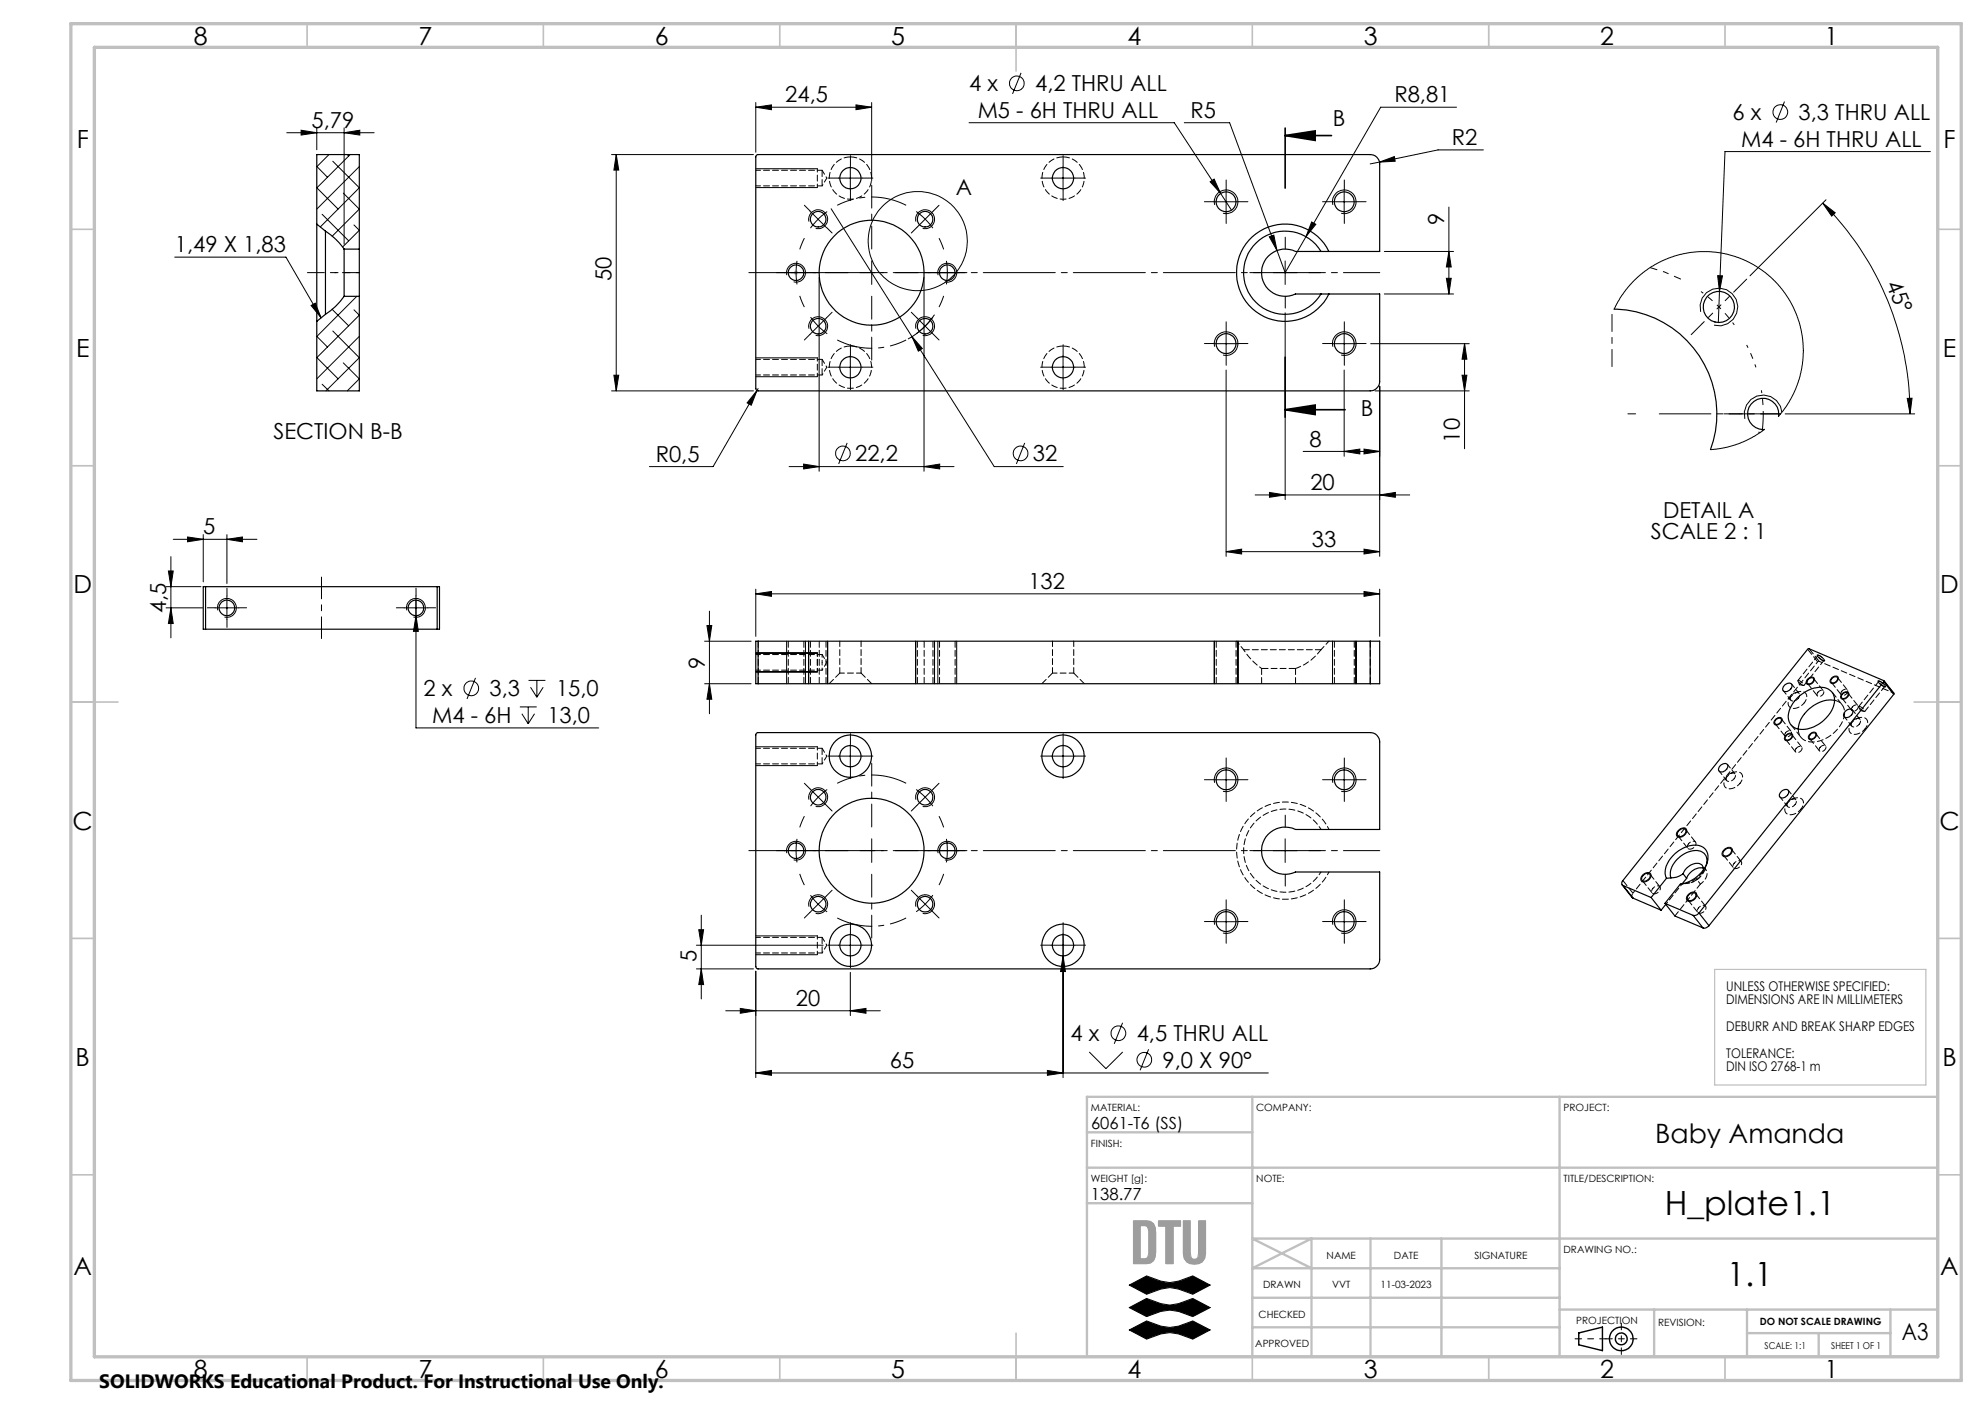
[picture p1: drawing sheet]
<svg xmlns="http://www.w3.org/2000/svg" width="420mm" height="297mm" viewBox="0 0 420 297" stroke-linecap="round" stroke-linejoin="round" font-family="sans-serif">
<path d="M238.9 271.8l3.7-1.9 3 1.1 1.9 .3 1.9-.3 3-1.1 3.6 1.9-3.6 2-3-1.1-1.9-.3-1.9 .3-3 1.1zM238.9 276.6l3.7-1.9 3 1.1 1.9 .3 1.9-.3 3-1.1 3.6 1.9-3.6 1.9a9.4 9.4 0 0 0-9.8 0zM238.9 281.3l3.7-1.9a9.4 9.4 0 0 0 9.8 0l3.6 1.9-3.6 2a9.4 9.4 0 0 0-9.8 0z" fill="none" stroke="#000" stroke-width=".21"/>
<g fill="none" stroke="#000" stroke-width=".3">
<path d="M334 282l5.1-1.3v5l-5.1-1.2z"/>
<circle cx="343" cy="283.2" r="1.25"/>
<circle cx="343.1" cy="283.2" r="2.5"/>
</g>
<path d="M239.9 258.3l2.7-.1 .8 .2 .7 .5 .3 .7 .1 1.1v4.2l-.1 1.1-.3 .7-.7 .5-.8 .1h-2.8zM241.3 259.3l1.3 .1 .5 1v4.7l-.2 .8-.3 .3-.3 .1h-1zM245.2 258.2l4.6 .1-.1 1.1h-1.5l-.1 7.9-1.4-.1v-7.8h-1.5zM250.4 258.3h1.4v6.7l.2 1a.88 .88 0 0 0 1.4 0l.2-1 .1-6.8 1.4 .1v6.8a2.4 2.4 0 0 1-1.9 2.4 2.4 2.4 0 0 1-2.7-1.3l-.1-1.1z" fill="none" stroke="#999" stroke-width=".21"/>
<path d="M343.1 279.9v6.6M333.3 283.2h6.6M346.4 283.2h-6.6" fill="none" stroke="#000" stroke-width=".21" stroke-dasharray="15.2 1.3 1.3 1.3" stroke-dashoffset="13.8"/>
<path d="M362.8 205.1h44.7v24.4h-44.7z" fill="none" stroke="#c0c0c0" stroke-width=".25"/>
<g fill="none" stroke="#c0c0c0" stroke-width=".35">
<path d="M65 5v5M115 5v5M165 5v5M215 5v10M265 5v5M315 5v5M365 5v5M15 48.5h5M410 48.5h5M15 98.5h5M410 98.5h5M15 148.5h10"/>
<path d="M405 148.5h10M15 198.5h5M410 198.5h5M15 248.5h5M410 248.5h5M65 287v5M115 287v5M165 287v5M215 282v10M265 287v5M315 287v5M365 287v5"/>
</g>
<g fill="none" stroke="#c0c0c0" stroke-width=".5">
<path d="M230 232h180v55h-180zM230 239.5h35M265 232v55M330 232v55M230 247h180M230 254.5h35M265 274.5h65M290 262v25M305 262v25M330 277h80M330 268.3h-65l12.5-6.3v25M350 277v10"/>
<path d="M369.6 277v10M400 277v10M410 262h-145l12.5 6.3M265 280.8h65M369.6 282h30.4M384.8 282v5"/>
</g>
<path d="M15 5h400v287h-400zM20 10h390v277h-390z" fill="none" stroke="#c0c0c0" stroke-width=".7"/>
<path d="M238.9 271.8l3.7 2a9.7 9.7 0 0 1 6.4-1.2l3.4 1.2 3.6-2-3.6-1.9a9.7 9.7 0 0 1-6.4 1.2l-3.4-1.2zM238.9 276.6l3.7 1.9a10.2 10.2 0 0 1 6.1-1.2l3.7 1.2 3.6-1.9-3.6-1.9a9.7 9.7 0 0 1-6.4 1.2l-3.4-1.2zM238.9 281.3l3.7 2a9.9 9.9 0 0 1 6.4-1.2l3.4 1.2 3.6-2-3.6-1.9a9.9 9.9 0 0 1-6.4 1.2l-3.4-1.2z" fill-rule="evenodd" fill="#000"/>
<path d="M241.3 259.3l1.3 .1 .5 .8v5.1l-.2 .6-.5 .4h-1.1zM239.9 258.2l-.1 9.1h2.8a1.97 1.97 0 0 0 1.9-2.4v-4.2a1.97 1.97 0 0 0-1.9-2.5zM245.2 258.2v1.2h1.5v7.8l1.4 .1 .1-7.9h1.5l.1-1.1zM250.4 258.2v6.9a2.32 2.32 0 0 0 3.3 2.2 2.09 2.09 0 0 0 1.4-2.2v-6.8l-1.4-.1-.2 7.6a.91 .91 0 0 1-1.2 .5 .91 .91 0 0 1-.5-1.2v-6.8z" fill-rule="evenodd" fill="#999"/>
<g fill="none" stroke="#000" stroke-width=".21">
<path d="M216 15.4l-1.8 4.5M60.7 28.1h18.5M63.7 27.5l3.3 .6-3.3 .5zM67 27.1v4.6M67 39.7l4.5 4.5M67 35.2l2.3 2.3M69.6 32.7l-2.6 2.6M70.4 34.1l5.6 5.6-8.2 8.3M72.8 28.1l3.3-.6v1.1zM72.8 27.1v24.6M73.5 32.7l.3 .3M74.1 32.7l-7.1 7.1"/>
<path d="M76 35.2l-9 9M129.4 32.7h30M130.4 32.7l.5 3.3h-1zM130.4 32.7v50M159.9 22.7l3.3-.5v1zM159.9 21.7v10.5M159.9 22.7h24.5M159.9 35.7h13M159.9 39.7h13M177.4 37.7h5M179.9 35.2v5M181.1 22.2l3.3 .5-3.3 .5z"/>
<path d="M184.4 21.7v16.5M205 26h43.5l9.8 14.9M222.4 37.7h5M224.9 35.2v5M256 38.4l.9-.5 1.4 3zM291.9 34.3l3.1-1.2 .2 1zM291.9 34.3l-2 .4M308.2 22.7h-16.1l-20.2 35-11.7-31.7h-9.6M313.9 31.7h-9.6l-12.4 2.6M377.6 21.5l-1.8 4.4M408.4 32.1h-43.4l-1.2 29.5M37 54.4h23.5l7.4 12.8"/>
<path d="M68.2 45.3l5.6 5.6M72.6 40.8l3.4 3.4-5.7 5.8M74.9 47.6l1.1 1.1-3.5 3.5M166.5 58.2a2 2 0 0 1 1.7-2.5 2 2 0 0 1 2.2 2.1 2 2 0 0 1-2.5 1.8M171.2 46.9a1.99 1.99 0 0 1 1.7-2.5 1.99 1.99 0 0 1 2.2 2.1 1.99 1.99 0 0 1-2.5 1.8M171.3 44.6l3.6 3.6M173.3 58.7v41M175 44.8a16.6 16.6 0 0 0-3.5 3.5M175.9 44.2l34.5 54.5h14.6M193.8 46.9a1.99 1.99 0 0 1 1.8-2.5 1.99 1.99 0 0 1 2.1 2.1 1.99 1.99 0 0 1-2.5 1.8M195.5 58.7v41M198.5 58.2a1.99 1.99 0 0 1 1.8-2.5 1.99 1.99 0 0 1 2.1 2.2 1.99 1.99 0 0 1-2.5 1.7"/>
<path d="M256.9 42.7h5M257 43.4a2.51 2.51 0 0 1 2.2-3.2 2.51 2.51 0 0 1 2.7 2.7 2.51 2.51 0 0 1-3.1 2.2M258.3 40.9l2.3 3.5M259.4 40.2v5M268.6 50.1l.9-.4 .7 3.3zM269.4 57.7h5M271.9 55.2v5M277.5 47l.9 .4-2.1 2.7zM281.9 42.7h5M282 43.4a2.51 2.51 0 0 1 2.2-3.2 2.51 2.51 0 0 1 2.7 2.7 2.51 2.51 0 0 1-3.1 2.2M284.4 40.2v5M292.9 53.2h14.7"/>
<path d="M306 58.9h1.1l-.5 3.3zM306.6 43.8v18.4M306.6 53.2l.5 3.3h-1.1zM363.4 58.3h1.1l-.7 3.3zM385.7 43l2.6 2-.7 .7zM385.7 43a63 63 0 0 1 18.4 44.6M386.4 42.3l-16.1 16M65.8 64.6l.9-.5 1.2 3.1zM67 71.2l2.3 2.2M70.2 65.4l3.6 3.5M70.4 70l5.6 5.7-7 7M72.6 76.8l3.4 3.3-2.5 2.6"/>
<path d="M74.9 65.5l1.1 1.2-9 9 4.5 4.4M75.5 62.7l-8.5 8.5M76 71.2l-9 8.9M129.9 79.4h1l-.5 3.3zM159.9 75.7h13M159.9 79.7h13M171.2 69.5a2 2 0 0 1 1.7-2.5 2 2 0 0 1 2.2 2.2 2 2 0 0 1-2.5 1.7M177.4 77.7h5M179.9 75.2v5M193 71.2l2.2 2.5-.9 .6zM193.8 69.5a2 2 0 0 1 1.8-2.5 2 2 0 0 1 2.1 2.2 2 2 0 0 1-2.5 1.7M197.7 66.6a16.3 16.3 0 0 1-5.6 5.1"/>
<path d="M222.4 77.7h5M224.9 75.2v5M256.9 72.7h5M257 73.3a2.51 2.51 0 0 1 2.2-3.1 2.51 2.51 0 0 1 2.7 2.7 2.51 2.51 0 0 1-3.1 2.2M259.4 78.3v39.4M259.4 70.2v5M271.9 66.2v39.5M281.9 72.7h5M282 73.3a2.51 2.51 0 0 1 2.2-3.1 2.51 2.51 0 0 1 2.7 2.7 2.51 2.51 0 0 1-3.1 2.2M284.4 78.3v18.2M284.4 70.2v5M290 72.7h20.9"/>
<path d="M292.9 62.2h14.7M309.4 79.4h1l-.5 3.3zM309.9 72.7l.5 3.3h-1zM309.9 72.7v22.2M341.5 65.4l1.2-2.3 1-1.4 2.8-3.1 2.2-1.7 1.5-1 1.7-.8 2.2-.9 2.1-.5 2.4-.4h4.3l2.3 .4 2 .6 2.3 .9 2 1.1 2 1.3 1.5 1.3 2.6 3 1.5 2.3 .9 2.2 .8 2.1 .5 2.5 .2 2v2.4l-.3 2.4-.5 2.4-.8 2.1-1 2.1-1.1 1.9-1.5 1.8M359.8 66a4 4 0 0 1 3.5-5 4 4 0 0 1 4.4 4.3 4 4 0 0 1-5 3.5M363.8 61.6l-.2 6.6M68.2 81.3l1.4 1.4M129.4 82.7h30M160.2 82.6l-1.2 3.1-.9-.5zM160.2 82.6l-9.3 16.1h-13.5M160.4 82.2l-.2 .4"/>
<path d="M167 98.7h34.9M170 98.2l3.3 .5-3.3 .5zM179.2 93.7l-1.8 4.4M195.5 98.7l3.3-.5v1zM216.8 93.7l-1.7 4.4M275.7 95.5h16.2M284.4 95.5l3.3-.5v1zM288.6 95l3.3 .5-3.3 .5zM290.9 82.7h20M291.9 81.7v36M372 91.4l.5 .1M373.3 90.8l-2.7 1.8-2.7 1.3-2.6 .7-3.4 .5"/>
<path d="M377 87.2a4 4 0 0 0-4.7-3.6 4 4 0 0 0-3.1 5M377.7 87.6h27.4M403.5 84.3l1.1-.1-.5 3.4zM36.2 117.8v17.1M36.7 114.1h17.7M39.7 113.6l3.3 .5-3.3 .5zM43 113.1v10M48 114.1l3.3-.5v1zM48 113.1v10.3M259.4 116.7l3.3-.5v1zM259.4 116.7h32.5M265.6 104.7h32.7"/>
<path d="M268.6 104.2l3.3 .5-3.3 .5zM288.6 116.2l3.3 .5-3.3 .5zM291.9 104.7l3.3-.5v1zM35.1 128.6h7.8M35.1 124.1h7.4M35.6 120.8h1.1l-.5 3.3zM36.2 128.6l.5 3.3h-1.1zM45.5 128.6h5M46.1 129.1a2 2 0 0 1 1.7-2.5 2 2 0 0 1 2.2 2.2 2 2 0 0 1-2.5 1.7M48 126.1v5M85.5 128.6h5M86.1 129.1a2 2 0 0 1 1.7-2.5 2 2 0 0 1 2.2 2.2 2 2 0 0 1-2.5 1.7"/>
<path d="M88 130.2l.5 3.4h-1zM88 126.1v27.9h38.7M149.1 135.6h9.8M149.6 132.3h1l-.5 3.3zM150.1 129.3v21.7M159.9 125.6l3.3-.5v1zM159.9 124.6v10M159.9 125.6h132M159.9 138.1h13M166.4 135.6v9M170.4 135.6v9M171.1 135.6v9"/>
<path d="M175.1 135.6v9M193.7 135.6v9M197.7 135.6v9M198.4 135.6v9M202.4 135.6v9M256.9 135.6v9M261.9 135.6v9M281.9 135.6v9M286.9 135.6v9M288.6 125.1l3.3 .5-3.3 .5zM291.9 124.6v10M384.5 138.6a1.85 1.85 0 0 1 1.5 1.2 2.18 2.18 0 0 1-1.5-1.2z"/>
<path d="M100.6 143.4l-1.8 4.4M110 149.5h3.6M110.4 151l1.4 2.1M111.8 149.5v3.6M111.8 143.9h3.6M112.3 145.4l1.3 2.1M113.1 151l-1.3 2.1M113.6 143.9v3.6M114.9 145.4l-1.3 2.1M149.1 144.6h9.8M150.1 144.6l.5 3.3h-1zM159.9 142.1h13"/>
<path d="M159.9 158h13M177.4 159.9h5M179.9 157.5v5M222.4 159.9h5M224.9 157.5v5M375.6 152.3a.8 .8 0 0 1 .7-.6 .8 .8 0 0 1 .8 .5 1.09 1.09 0 0 1-.6 1 1.09 1.09 0 0 1-1.1-.1v-.4zM377.9 155.5l.1-.1a.67 .67 0 0 1 .8-.3 .67 .67 0 0 1 .5 .7 1.08 1.08 0 0 1-1.7 .7l-.1-.3zM382.3 143.8a.9 .9 0 0 1 1.6-.2 1.08 1.08 0 0 1-.5 1 1.08 1.08 0 0 1-1.2 0v-.5zM382.8 155.5a.86 .86 0 0 1 .7-.6 .86 .86 0 0 1 .9 .4 1.15 1.15 0 0 1-1.7 1l-.1-.5zM387.6 143.3l.2-.1a.63 .63 0 0 1 .8-.2 .63 .63 0 0 1 .3 .9 .92 .92 0 0 1-.7 .7 .92 .92 0 0 1-1-.4v-.3zM389.7 146.8l.2-.2a.68 .68 0 0 1 .8-.3 .68 .68 0 0 1 .5 .7 1.09 1.09 0 0 1-1.7 .7l-.1-.3zM397.4 144a2.15 2.15 0 0 1 1.5 1.3 2.15 2.15 0 0 1-1.5-1.3z"/>
<path d="M159.9 162h13M171.2 169.2a1.99 1.99 0 0 1 1.7-2.5 1.99 1.99 0 0 1 2.2 2.1 1.99 1.99 0 0 1-2.5 1.8M193.8 169.2a1.99 1.99 0 0 1 1.8-2.5 1.99 1.99 0 0 1 2.1 2.1 1.99 1.99 0 0 1-2.5 1.8M256.9 165h5M257 165.6a2.51 2.51 0 0 1 2.2-3.1 2.51 2.51 0 0 1 2.7 2.7 2.51 2.51 0 0 1-3.1 2.2M259.4 162.5v5M269.4 179.9h5M271.9 177.4v5.1M281.9 165h5M282 165.6a2.51 2.51 0 0 1 2.2-3.1 2.51 2.51 0 0 1 2.7 2.7 2.51 2.51 0 0 1-3.1 2.2M284.4 162.5v5M355 175.8a1.13 1.13 0 0 1 1.9-.3 1.44 1.44 0 0 1-2 1.4 .93 .93 0 0 1 .1-1.1z"/>
<path d="M364.9 179.7a.96 .96 0 0 1 1.7 .1 1.44 1.44 0 0 1-2.1 1.2 .98 .98 0 0 1 .4-1.3zM147.4 200h26.8M147.8 196.7h1.1l-.5 3.3zM148.4 193.6v17.7M159.9 198h13M166.5 180.5a2 2 0 0 1 1.7-2.5 2 2 0 0 1 2.2 2.1 2 2 0 0 1-2.5 1.8M171.2 191.8a2 2 0 0 1 1.7-2.5 2 2 0 0 1 2.2 2.2 2 2 0 0 1-2.5 1.7M171.5 189.4a15.7 15.7 0 0 0 3.5 3.5M174.9 189.5l-3.6 3.5M177.4 200h5M179.9 197.4v5.1M193.8 191.8a2 2 0 0 1 1.8-2.5 2 2 0 0 1 2.1 2.2 2 2 0 0 1-2.5 1.7"/>
<path d="M198.5 180.5a1.99 1.99 0 0 1 1.8-2.5 1.99 1.99 0 0 1 2.1 2.1 1.99 1.99 0 0 1-2.5 1.8M222.4 200h5M224.9 197.4v30.6M256.9 195h5M257 195.6a2.51 2.51 0 0 1 2.2-3.1 2.51 2.51 0 0 1 2.7 2.7 2.51 2.51 0 0 1-3.1 2.2M259.4 192.5v4.9M281.9 195h5M282 195.6a2.51 2.51 0 0 1 2.2-3.1 2.51 2.51 0 0 1 2.7 2.7 2.51 2.51 0 0 1-3.1 2.2M284.4 192.5v4.9M347.6 185.1a1.02 1.02 0 0 1 1.8 0 1.44 1.44 0 0 1-2.1 1.3l-.1-.7zM357.1 189.3a1.1 1.1 0 0 1 1.9-.2 1.38 1.38 0 0 1-2.1 1.3l-.1-.5zM147.4 205h12"/>
<path d="M148.4 205l.5 3.3h-1.1zM153.6 213.8h32.7M156.6 213.3l3.3 .5-3.3 .5zM159.9 205.5v22.5M159.9 202h13M179.9 213.8l3.3-.5v1zM179.9 205.7v9.1M224.9 202.2l.5 3.3h-1zM237.5 216.4l-1.7 4.4M159.9 227l3.3-.6v1.1zM159.9 227h108.5M221.6 226.4l3.3 .6-3.3 .5z"/>
<path d="M230.5 222.5l3.5 3.6 3.6-3.6M243 222l-1.8 4.4"/>
<circle cx="215.2" cy="17.6" r="1.55"/>
<circle cx="376.7" cy="23.7" r="1.56"/>
<circle cx="194.2" cy="51" r="10.5"/>
<circle cx="178.4" cy="95.9" r="1.55"/>
<circle cx="215.9" cy="95.9" r="1.55"/>
<circle cx="99.7" cy="145.6" r="1.55"/>
<circle cx="236.6" cy="218.6" r="1.55"/>
<circle cx="242.1" cy="224.2" r="1.55"/>
</g>
<path d="M271.9 28.7h9.8M271.9 27.1v12.7M271.9 28.7l6.4-1v2zM271.9 75.6v12.7M271.9 86.7h12.7M271.9 86.7l6.4-1v2z" fill="none" stroke="#000" stroke-width=".35"/>
<path d="M167.9 57.7h1M168.1 57.3l.7 .7M168.4 57.2v1M168.8 57.3l-.7 .7" fill="none" stroke="#c0c0c0" stroke-width=".21"/>
<path d="M363.7 64.9l-3.8-3.2M363.7 64.9l3.3 3.8M371.5 77.7l-1.9-4.7M373.1 87.5l-.4-4.9" fill="none" stroke="#000" stroke-width=".21" stroke-dasharray="15.2 1.3 1.3 1.3" stroke-dashoffset="14.6" stroke-linecap="butt"/>
<g fill="none" stroke="#000" stroke-width=".21" stroke-dasharray="15.2 1.3 1.3 1.3" stroke-linecap="butt">
<path d="M168.4 57.7l.2 2.5M168.4 57.7l.2-2.5M170.2 50.4l-1 2.4M195.8 46.4l-1.9-1.7M195.8 46.4l1.6 1.9M199.7 52.8l-1-2.4M200.4 57.7l-.2-2.5M200.4 57.7l-.2 2.5M169.2 62.6l1 2.4M173.1 69l1.9 1.6M173.1 69l-1.6-1.9M195.8 69l1.6-1.9"/>
<path d="M195.8 69l-1.9 1.6M198.7 65l1-2.4M373.1 87.5l-.2 3.7M168.4 179.9l.2 2.5M168.4 179.9l.2-2.4M170.2 172.7l-1 2.3M173.1 168.6l-1.6 1.9M173.1 168.6l1.9-1.6M195.8 168.6l-1.9-1.6M195.8 168.6l1.6 1.9M199.7 175l-1-2.3M200.4 179.9l-.2-2.4"/>
<path d="M200.4 179.9l-.2 2.5M169.2 184.9l1 2.3M195.8 191.3l1.6-1.9M195.8 191.3l-1.9 1.6M198.7 187.2l1-2.3"/>
</g>
<path d="M355.7 59.1l-3.5-1.6-3.1-.9" fill="none" stroke="#000" stroke-width=".21" stroke-dasharray="15.2 1.3 1.3 1.3" stroke-dashoffset="13.7" stroke-linecap="butt"/>
<path d="M191.7 43.4a16 16 0 0 0-14.5 0M177.2 71.9a16 16 0 0 0 14.5 0M191.7 165.7a16 16 0 0 0-14.5 0M177.2 194.2a16 16 0 0 0 14.5 0" fill="none" stroke="#000" stroke-width=".21" stroke-dasharray="15.2 1.3 1.3 1.3" stroke-dashoffset="7.6" stroke-linecap="butt"/>
<path d="M291.9 57.7h-133.5M158.4 179.9h133.5" fill="none" stroke="#000" stroke-width=".21" stroke-dasharray="15.2 1.3 1.3 1.3" stroke-dashoffset="7.5"/>
<path d="M68 135.1v-13" fill="none" stroke="#000" stroke-width=".21" stroke-dasharray="15.2 1.3 1.3 1.3" stroke-dashoffset="10.6"/>
<path d="M76 57.7h-5.2" fill="none" stroke="#000" stroke-width=".21" stroke-dasharray="15.2 1.3 1.3 1.3" stroke-dashoffset="14.5"/>
<path d="M65 57.7h11M341.1 77.5v-11" fill="none" stroke="#000" stroke-width=".21" stroke-dasharray="15.2 1.3 1.3 1.3" stroke-dashoffset="11.6"/>
<g fill="none" stroke="#000" stroke-width=".21" stroke-dasharray="15.2 1.3 1.3 1.3">
<path d="M177.4 37.7h-2.2M179.9 35.2v-2.3M182.4 37.7h2.3M222.4 37.7h-2.2M224.9 35.2v-2.3M227.4 37.7h2.3M165.9 57.7h-1.6M168.4 57.7h-2.5M168.4 57.7h2.5M170.9 57.7h1.7M171.4 44.6l-1.2-1.2M174.9 48.1l1.2 1.2"/>
<path d="M179.9 40.2v2.2M184.4 57.7v-2.5M184.4 57.7h-2.5M184.4 57.7v2.5M184.4 57.7h2.5M194 48.1l-1.2 1.2M195.8 46.4l1.7-1.8M195.8 46.4l-1.8 1.7M197.5 44.6l1.2-1.2M197.9 57.7h-1.6M200.4 57.7h2.5M200.4 57.7h-2.5"/>
<path d="M202.9 57.7h1.7M224.9 40.2v2.2M256.9 42.7h-2.1M259.4 40.2v-2.1M259.4 45.2v2.1M261.9 42.7h2.1M266.9 57.7h-2.5M271.9 52.7v-2.5M276.9 57.7h2.5M281.9 42.7h-2.1M284.4 40.2v-2.1M284.4 45.2v2.1"/>
<path d="M286.9 42.7h2.1M171.4 70.8l-1.2 1.1M173.1 69l-1.7 1.8M173.1 69l1.8-1.8M174.9 67.2l1.2-1.1M177.4 77.7h-2.2M179.9 75.2v-2.3M182.4 77.7h2.3M194 67.2l-1.2-1.1M195.8 69l1.7 1.8M195.8 69l-1.8-1.8M197.5 70.8l1.2 1.1"/>
<path d="M222.4 77.7h-2.2M224.9 75.2v-2.3M227.4 77.7h2.3M256.9 72.7h-2.1M259.4 70.2v-2.1M259.4 75.2v2.1M261.9 72.7h2.1M271.9 62.7v2.5M281.9 72.7h-2.1M284.4 70.2v-2.1M284.4 75.2v2.1M286.9 72.7h2.1"/>
<path d="M360.2 68.5l-2.4 2.3M367.2 61.4l2.4-2.4M179.9 80.2v2.2M224.9 80.2v2.2M344.4 87.5h1.7M368.1 87.5h-3.3M373.1 87.5h3.6M45.5 128.6h-1.6M48 126.1v-1.7M48 131.1v1.6M50.5 128.6h1.7M85.5 128.6h-1.6"/>
<path d="M88 126.1v-1.7M88 131.1v1.6M90.5 128.6h1.7M177.4 159.9h-2.2M179.9 157.4v-2.2M182.4 159.9h2.3M222.4 159.9h-2.2M224.9 157.4v-2.2M227.4 159.9h2.3M165.9 179.9h-1.6M168.4 179.9h-2.5M168.4 179.9h2.5"/>
<path d="M170.9 179.9h1.7M171.4 166.9l-1.2-1.2M173.1 168.6l-1.7-1.7M173.1 168.6l1.8 1.8M174.9 170.4l1.2 1.2M179.9 162.4v2.3M184.4 179.9v-2.5M184.4 179.9h-2.5M184.4 179.9v2.5M184.4 179.9h2.5M194 170.4l-1.2 1.2M195.8 168.6l1.7-1.7"/>
<path d="M195.8 168.6l-1.8 1.8M197.5 166.9l1.2-1.2M197.9 179.9h-1.6M200.4 179.9h2.5M200.4 179.9h-2.5M202.9 179.9h1.7M224.9 162.4v2.3M256.9 164.9h-2.1M259.4 162.4v-2.1M259.4 167.4v2.1M261.9 164.9h2.1M266.9 179.9h-2.5"/>
<path d="M271.9 174.9v-2.5M276.9 179.9h2.5M281.9 164.9h-2.1M284.4 162.4v-2.1M284.4 167.4v2.1M286.9 164.9h2.1M171.4 193l-1.2 1.2M174.9 189.5l1.2-1.2M177.4 199.9h-2.2M179.9 197.4v-2.2M182.4 199.9h2.3M194 189.5l-1.2-1.2"/>
<path d="M195.8 191.3l1.7 1.7M195.8 191.3l-1.8-1.8M197.5 193l1.2 1.2M222.4 199.9h-2.2M224.9 197.4v-2.2M227.4 199.9h2.3M256.9 194.9h-2.1M259.4 192.4v-2.1M259.4 197.4v2.1M261.9 194.9h2.1M271.9 184.9v2.5M281.9 194.9h-2.1"/>
<path d="M284.4 192.4v-2.1M284.4 197.4v2.1M286.9 194.9h2.1M179.9 202.4v2.3M224.9 202.4v2.3"/>
</g>
<path d="M363.7 64.9l3.5-3.5M363.7 64.9l-3.5 3.6M373.1 87.5h-5" fill="none" stroke="#000" stroke-width=".21" stroke-dasharray="15.2 1.3 1.3 1.3" stroke-dashoffset="14.6"/>
<path d="M351.1 87.5h25.6" fill="none" stroke="#000" stroke-width=".21" stroke-dasharray="15.2 1.3 1.3 1.3" stroke-dashoffset="4.3"/>
<g fill="none" stroke="#000" stroke-width=".21" stroke-dasharray="1.3 .6" stroke-dashoffset=".5">
<path d="M172.9 39.7v-4M172.9 79.7v-4M172.9 142.1v-4M380.5 147.7a.97 .97 0 0 1-1.7 .1 1.31 1.31 0 0 1 1.9-1.1l.1 .5-.3 .5M381.8 148.7a2.41 2.41 0 0 1-3.1 .9 1.95 1.95 0 0 1 .9-2.8 1.74 1.74 0 0 1 2.6 .1v1l-.4 .8M393.4 153.2a.97 .97 0 0 1-1.7 .1 1.31 1.31 0 0 1 1.8-1.1l.2 .4-.3 .6M394.6 154.2a2.41 2.41 0 0 1-3 .9 1.95 1.95 0 0 1 .9-2.8 1.74 1.74 0 0 1 2.6 .1v1l-.5 .8M172.9 161.9v-4M366.9 164.7a.97 .97 0 0 1-1.7 .1 1.31 1.31 0 0 1 1.9-1.1l.1 .5-.3 .5M368.2 165.7a2.41 2.41 0 0 1-3.1 .9 1.95 1.95 0 0 1 .9-2.8 1.74 1.74 0 0 1 2.6 .1v1l-.4 .8M379.8 170.2a.97 .97 0 0 1-1.7 .1 1.31 1.31 0 0 1 1.9-1.1l.1 .4-.3 .6M381.1 171.2a2.41 2.41 0 0 1-3.1 .9 1.95 1.95 0 0 1 .9-2.8 1.74 1.74 0 0 1 2.6 .1v1l-.4 .8"/>
<path d="M345.4 189.8l-.1-.4 .2-.5M355.5 187l1-.1M172.9 201.9v-4"/>
</g>
<path d="M179.4 57.7h-13.5M184.4 52.7v-13.5M189.4 57.7h13.5M184.4 62.7v13.5M179.4 179.9h-13.5M184.4 174.9v-13.5M189.4 179.9h13.5M184.4 184.9v13.5" fill="none" stroke="#000" stroke-width=".21" stroke-dasharray="15.2 1.3 1.3 1.3" stroke-dashoffset="10.4"/>
<g fill="#000">
<path d="M72.8 28.1l3.3-.6v1.1zM63.7 27.5l3.3 .6-3.3 .5z"/>
<path d="M181.1 22.2l3.3 .5-3.3 .5zM159.9 22.7l3.3-.5v1zM288.6 95l3.3 .5-3.3 .5zM284.4 95.5l3.3-.5v1zM288.6 116.2l3.3 .5-3.3 .5zM259.4 116.7l3.3-.5v1zM179.9 213.8l3.3-.5v1zM156.6 213.3l3.3 .5-3.3 .5z"/>
<path d="M271.9 28.7l6.4-1v2zM271.9 86.7l6.4-1v2z"/>
<path d="M306.6 53.2l.5 3.3h-1.1zM306 58.9h1.1l-.5 3.3z"/>
<path d="M403.5 84.3l1.1-.1-.5 3.4zM385.7 43l2.6 2-.7 .7z"/>
<path d="M159.9 125.6l3.3-.5v1zM288.6 125.1l3.3 .5-3.3 .5zM170 98.2l3.3 .5-3.3 .5zM195.5 98.7l3.3-.5v1zM193 71.2l1.3 3.1 .9-.6zM160.2 82.6l-2.1 2.6 .9 .5zM291.9 34.3l3.3-.2-.2-1zM268.6 50.1l1.6 2.9-.7-3.3zM256 38.4l2.3 2.5-1.4-3zM268.6 104.2l3.3 .5-3.3 .5zM291.9 104.7l3.3-.5v1zM277.5 47l-1.2 3.1 2.1-2.7zM159.9 227l3.3-.6v1.1zM221.6 226.4l3.3 .6-3.3 .5zM224.9 202.2l-.5 3.3h1zM39.7 113.6l3.3 .5-3.3 .5zM48 114.1l3.3-.5v1zM88 130.2l-.5 3.4h1zM363.4 58.3l.4 3.3 .7-3.3zM65.8 64.6l.9-.5 1.2 3.1z"/>
<path d="M150.1 144.6l.5 3.3h-1zM149.6 132.3h1l-.5 3.3zM129.9 79.4h1l-.5 3.3zM130.4 32.7l.5 3.3h-1zM309.4 79.4h1l-.5 3.3zM309.9 72.7l.5 3.3h-1zM148.4 205l.5 3.3h-1.1zM147.8 196.7h1.1l-.5 3.3zM36.2 128.6l.5 3.3h-1.1zM35.6 120.8h1.1l-.5 3.3z"/>
</g>
<g fill="none" stroke="#000" stroke-width=".25">
<path d="M67 47.4v20.6M67 47.4v-14.7h9v20M67 47.4l1.9 1.5M68.9 48.9l.3 .2a13.8 13.8 0 0 1 3.6 3.6M68.9 48.9v17.6M72.8 52.7v10M72.8 52.7h3.2M76 52.7v10M279.5 53.2h12.4v-18.5a1.99 1.99 0 0 0-2-2h-129.6l-.2 .1-.2 .4v49l.3 .5h129.7a2.05 2.05 0 0 0 2-2v-18.5h-12.4M279.5 53.2a8.8 8.8 0 0 0-13.3-2.2 8.8 8.8 0 0 0 0 13.4 8.8 8.8 0 0 0 13.3-2.2M279.5 53.2h-5.4a5 5 0 0 0-7.2 4.5 5 5 0 0 0 7.2 4.5h5.4M281.2 53.2a10.3 10.3 0 0 0-15.7-3.5 10.3 10.3 0 0 0 0 16 10.3 10.3 0 0 0 15.7-3.5"/>
<path d="M68.9 66.5l-1.9 1.5M72.8 62.7a13.8 13.8 0 0 1-3.9 3.8M72.8 62.7h3.2M76 62.7v20h-9v-14.7M341.5 65.4a22.2 22.2 0 0 1 20.4 29.7M376.3 88.1a3.3 3.3 0 0 0-3-3.8 3.3 3.3 0 0 0-3.5 3.3 3.3 3.3 0 0 0 3.5 3.2M43.5 124.1h-.5v9h.5M43.5 124.1v9M43.5 133.1h49M43.5 124.1h49M92.5 124.1h.5v9h-.5M92.5 124.1v9"/>
<path d="M160.4 135.6h-.5v9h.5M160.4 135.6v9M160.4 135.6h129.5M289.9 135.6h2v9h-2M289.9 135.6v9M160.1 155.1l.2-.1h129.6a1.99 1.99 0 0 1 2 1.9v18.6h-17.8a5 5 0 0 0-7.2 4.5 5 5 0 0 0 7.2 4.5h17.8v18.4a2.05 2.05 0 0 1-2 2.1l-129.7-.1-.3-.4v-49zM160.4 144.6h129.5M375.8 152.2a.61 .61 0 0 1 .7-.3 .61 .61 0 0 1 .4 .5 .87 .87 0 0 1-1.4 .6l.1-.5zM377.6 144.9a1.03 1.03 0 0 1 1.5-.1 1.27 1.27 0 0 1-1.8 1.3l-.1-.4zM378 155.5a.56 .56 0 0 1 .8-.3 .56 .56 0 0 1 .2 .8 .69 .69 0 0 1-.6 .6 .69 .69 0 0 1-.7-.4zM380.4 147.6a6.3 6.3 0 0 1 6.3-1.9 2.99 2.99 0 0 1 1 4.2 7.3 7.3 0 0 1-7.3 4.3 2.85 2.85 0 0 1-1.7-4.2l.7-1.3zM382.7 143.6a.55 .55 0 0 1 .7-.2 .55 .55 0 0 1 .2 .8 .64 .64 0 0 1-.6 .5 .64 .64 0 0 1-.7-.6z"/>
<path d="M383.1 155.3a.58 .58 0 0 1 .6-.3 .58 .58 0 0 1 .5 .5 .78 .78 0 0 1-.5 .8 .78 .78 0 0 1-.9-.4zM387.7 143.4a.61 .61 0 0 1 .6-.3 .61 .61 0 0 1 .5 .5 .9 .9 0 0 1-1.4 .6v-.3zM388.2 148.2a7.3 7.3 0 0 0-7.2 4l-.5 2M389.9 146.8a.61 .61 0 0 1 .7-.3 .61 .61 0 0 1 .5 .4 .9 .9 0 0 1-1.5 .6v-.3zM390.5 150.4a.88 .88 0 0 1 1.5 .1 1.2 1.2 0 0 1-.6 1.1 1.2 1.2 0 0 1-1.3-.1v-.4zM398.6 144.2v-.2l-15.8-6.8-.2 .1-39.2 49a.64 .64 0 0 0 0 1M398.6 144.2l-39.1 48.9M398.6 144.2l2.1 2.7M398.6 144l2.1 2.6v.3M400.7 146.9l-39.1 48.9M355.1 175.9a.88 .88 0 0 1 .8-.6 .88 .88 0 0 1 .8 .5 1.17 1.17 0 0 1-1.8 .9zM364 161.9a1.03 1.03 0 0 1 1.5-.1 1.26 1.26 0 0 1-1.8 1.3l-.1-.4z"/>
<path d="M364.8 179.9a.9 .9 0 0 1 .8-.5 .9 .9 0 0 1 .8 .5 1.24 1.24 0 0 1-1.7 1l-.2-.4zM376.9 167.4a.88 .88 0 0 1 1.6 .1 1.2 1.2 0 0 1-.7 1.1 1.2 1.2 0 0 1-1.3-.1v-.4zM343.2 187.2l2.3 2.8M343.4 187.3l6 2.6M343.4 187.3l2.1 2.7M345.5 190l6 2.5M347.6 185.3a.87 .87 0 0 1 .8-.6 .87 .87 0 0 1 .8 .5 1.17 1.17 0 0 1-1.8 1v-.5zM349.4 189.9l2.1 2.6M352.3 191.1l5.9 2.5M352.3 191.1l2.1 2.7 5.9 2.5M352.5 191.3l-1 1.2M352.6 185.8a4.4 4.4 0 0 1 1.4-4.9 5.7 5.7 0 0 1 6.1-1.8 2.75 2.75 0 0 1 .9 3.8 7.4 7.4 0 0 1-5.5 4.1l-3.2 4.1"/>
<path d="M352.6 185.8l-3.2 4.1M353.6 185.7l-1 .1M356.1 184.9l-.1 .1a3.9 3.9 0 0 1-2.4 .7M356.1 184.9l.8 .9M356.9 185.8l-1 1.2M357.4 189.2a.78 .78 0 0 1 .8-.4 .78 .78 0 0 1 .6 .6 1.24 1.24 0 0 1-1.7 1l-.1-.6zM358.2 193.6l2.1 2.7M359.5 193.1a1.24 1.24 0 0 1-1.3 .5M359.5 193.1l2.1 2.7M360.4 184a1.43 1.43 0 0 0-.7-1.3 1.43 1.43 0 0 0-1.5 .1 3.4 3.4 0 0 0-2.1 2.1M360.4 183.7a3.1 3.1 0 0 0-3.5 2.1M361.1 182.8a2.22 2.22 0 0 0-2.7-2.9 5.7 5.7 0 0 0-5 5.2l.2 .6"/>
<path d="M361.6 195.8a1.15 1.15 0 0 1-1.3 .5"/>
<circle cx="179.9" cy="37.7" r="2.24"/>
<circle cx="224.9" cy="37.7" r="2.24"/>
<circle cx="168.4" cy="57.7" r="1.65"/>
<circle cx="173.1" cy="46.4" r="1.64"/>
<circle cx="184.4" cy="57.7" r="11.1"/>
<circle cx="195.7" cy="46.4" r="1.65"/>
<circle cx="200.4" cy="57.7" r="1.65"/>
<circle cx="259.4" cy="42.7" r="2.11"/>
<circle cx="284.4" cy="42.7" r="2.11"/>
<circle cx="173.1" cy="69" r="1.65"/>
<circle cx="179.9" cy="77.7" r="2.24"/>
<circle cx="195.7" cy="69" r="1.66"/>
<circle cx="224.9" cy="77.7" r="2.24"/>
<circle cx="259.4" cy="72.7" r="2.1"/>
<circle cx="284.4" cy="72.7" r="2.1"/>
<circle cx="363.7" cy="64.9" r="3.3"/>
<circle cx="48" cy="128.6" r="1.65"/>
<circle cx="88" cy="128.6" r="1.64"/>
<circle cx="179.9" cy="160" r="2.25"/>
<circle cx="179.9" cy="160" r="4.5"/>
<circle cx="224.9" cy="160" r="4.5"/>
<circle cx="224.9" cy="160" r="2.25"/>
<circle cx="168.4" cy="180" r="1.65"/>
<circle cx="173.1" cy="168.6" r="1.64"/>
<circle cx="184.4" cy="180" r="11.1"/>
<circle cx="195.7" cy="168.7" r="1.65"/>
<circle cx="200.4" cy="180" r="1.65"/>
<circle cx="259.4" cy="165" r="2.1"/>
<circle cx="284.4" cy="165" r="2.1"/>
<circle cx="173.1" cy="191.3" r="1.65"/>
<circle cx="179.9" cy="200" r="4.5"/>
<circle cx="179.9" cy="200" r="2.25"/>
<circle cx="195.7" cy="191.3" r="1.66"/>
<circle cx="224.9" cy="200" r="2.25"/>
<circle cx="224.9" cy="200" r="4.5"/>
<circle cx="259.4" cy="195" r="2.11"/>
<circle cx="284.4" cy="195" r="2.11"/>
</g>
<g fill="none" stroke="#000" stroke-width=".21" stroke-dasharray="1.3 .6" stroke-dashoffset=".3">
<path d="M159.9 39.3h14M173.9 36h-14M159.9 79.3h14M173.9 76h-14M173.9 138.5h-14M279.5 137.4l1.7-1.8M159.9 141.8h14M173.9 158.3h-14M182.2 142.4h-4.5M227.2 142.4h-4.5M377.3 146.1l1.6 2M380.7 146.7l-1.6-2"/>
<path d="M390.2 151.6l1.6 2M393.6 152.2l-1.6-2M159.9 161.6h14M363.7 163.1l1.6 2M367.1 163.7l-1.6-2M376.6 168.6l1.6 2M380 169.2l-1.6-2M173.9 198.3h-14M360.4 184a2.98 2.98 0 0 1-1.4 2.1M361 183.1l.2-.6M159.9 201.6h14"/>
</g>
<path d="M173.9 140.1v-1.6M173.9 141.8v-1.7M384.6 140l-39.1 48.9" fill="none" stroke="#000" stroke-width=".21" stroke-dasharray="1.3 .6" stroke-dashoffset=".8"/>
<path d="M177.7 135.6v6.8M222.7 135.6v6.8M263.1 137.4h16.4M279.5 137.4a11 11 0 0 1-5.4 4M384.6 138.7l-4.2 5.2M182.2 142.4v-6.8M227.2 142.4v-6.8M380.5 154.2a2.78 2.78 0 0 0 3.6 2.7 7.5 7.5 0 0 0 6.2-5.9 2.57 2.57 0 0 0-2.1-2.9M381.7 145l4.2-5.3M394.6 150.5l4.2-5.3M397.5 144.1l-4.2 5.3M359.8 187l-5.4 6.7" fill="none" stroke="#000" stroke-width=".21" stroke-dasharray="1.3 .6" stroke-dashoffset=".1"/>
<g fill="none" stroke="#000" stroke-width=".21" stroke-dasharray="1.3 .6" stroke-dashoffset="-.1">
<path d="M173.9 39.3v-3.3M179.9 33.2a4.5 4.5 0 0 1 4 6.5 4.5 4.5 0 0 1-7.6 .6 4.5 4.5 0 0 1 3-7.1h.6M224.9 33.2a4.5 4.5 0 0 1 4 6.5 4.5 4.5 0 0 1-7.6 .6 4.5 4.5 0 0 1 3-7.1h.6M173.9 79.3v-3.3M179.9 73.2a4.5 4.5 0 0 1 4 6.5 4.5 4.5 0 0 1-7.6 .6 4.5 4.5 0 0 1 3-7.1h.6M224.9 73.2a4.5 4.5 0 0 1 4 6.5 4.5 4.5 0 0 1-7.6 .6 4.5 4.5 0 0 1 3-7.1h.6M166.8 135.6v9M171.5 135.6v9M173.3 135.6v9M194.1 135.6v9M198.8 135.6v9M257.3 135.6v9"/>
<path d="M282.3 135.6v9M289.9 135.6v9M382.5 137.3l2.1 2.7M384.9 139.9l-2.1-2.7M160.4 144.6v-9M170.1 144.6v-9M174.8 144.6v-9M195.5 144.6v-9M197.4 144.6v-9M202.1 144.6v-9M261.5 144.6v-9M274.1 141.4h-7.2"/>
<path d="M286.5 144.6v-9M375.6 153.1l2.1 2.6M377.8 156.4l2.1 2.7M378.9 153.3l2.1 2.6M379 154.7l-2.1-2.7M381.2 158l-2.1-2.6M382.4 144.5l2.1 2.7M382.9 156.2l2.1 2.6M385.8 146.2l-2.1-2.7M386.3 157.8l-2.1-2.7M387.5 144.3l2.1 2.7M389.7 147.6l2.1 2.7"/>
<path d="M389.8 149.1l-2.2-2.7M390.9 146l-2.1-2.7M393.1 149.3l-2.1-2.7M398.6 143.9l2.1 2.7M173.9 161.6v-3.3M355 176.8l2.1 2.6M358.8 178.1l-2.2-2.6M345.5 188.9l-2.1-2.6M347.4 186.2l2.2 2.7M351.2 187.6l-2.1-2.7M357.1 190.3l2.1 2.7M360.9 191.7l-2.1-2.7"/>
<path d="M364.7 180.9l2.1 2.7M368.4 182.3l-2.1-2.7M173.9 201.6v-3.3"/>
</g>
<g fill="none" stroke="#000" stroke-width=".21" stroke-dasharray="1.3 .6">
<path d="M177.7 142.4l-2.2 2.2M184.4 144.6l-2.2-2.2M222.7 142.4l-2.2 2.2M229.4 144.6l-2.2-2.2M266.9 141.4v3.2M274.1 144.6v-3.2M378.9 147.3l-.3 .5M380.4 146.4l-.6 .2M384.6 140l.3-.1M391.8 152.7l-.3 .6M393.3 151.9l-.6 .1M400.7 146.6h.1"/>
<path d="M365.4 164.3l-.3 .5M366.8 163.4l-.5 .2M378.3 169.7l-.4 .6M379.7 168.9l-.6 .1"/>
</g>
<path d="M173.9 39.3l1-1.6M174.9 37.7l-1-1.7M173.9 79.3l1-1.6M174.9 77.7l-1-1.7M173.9 141.8l1-1.7M174.9 140.1l-1-1.6M174.9 159.9l-1-1.6M173.9 161.6l1-1.7M174.9 199.9l-1-1.6M173.9 201.6l1-1.7" fill="none" stroke="#000" stroke-width=".21" stroke-dasharray="1.3 .6" stroke-dashoffset="1"/>
<path d="M261.6 135.6l1.5 1.8M377.8 155a.51 .51 0 0 0-.1 .8 .51 .51 0 0 0 .8 0 .69 .69 0 0 0 .3-1.2h-.5l-.5 .4M380 158.3a.51 .51 0 0 0-.1 .8 .51 .51 0 0 0 .8 0 .69 .69 0 0 0 .3-1.2l-.5 .1-.5 .3M380.4 144.1l.4 .7M380.8 144.8l.8 .2M384.6 146.5a.51 .51 0 0 0-.1 .7 .51 .51 0 0 0 .8 0 .69 .69 0 0 0 .3-1.2l-.5 .1-.5 .4M385.1 158.1a.51 .51 0 0 0-.1 .8 .51 .51 0 0 0 .8 0 .69 .69 0 0 0 .3-1.2h-.5l-.5 .4M389.7 146.2a.51 .51 0 0 0-.1 .8 .51 .51 0 0 0 .8 0 .69 .69 0 0 0 .3-1.2l-.5 .1-.5 .3M391.9 149.6a.51 .51 0 0 0-.1 .7 .51 .51 0 0 0 .8 0 .69 .69 0 0 0 .3-1.2l-.5 .1-.5 .4M393.3 149.6l.3 .7M393.6 150.3l.9 .2M360.4 183.7a1.57 1.57 0 0 1 .2 2.6l-.8 .7" fill="none" stroke="#000" stroke-width=".21" stroke-dasharray="1.3 .6" stroke-dashoffset=".4"/>
<path d="M263.1 137.4a14.1 14.1 0 0 0 3.8 4M357.3 178.5a.67 .67 0 0 0-.1 1 .67 .67 0 0 0 1-.1 .79 .79 0 0 0 .6-.6 .79 .79 0 0 0-.4-.9l-.6 .2-.5 .4M349.7 187.9a.67 .67 0 0 0-.1 1.1 .67 .67 0 0 0 1-.1 .79 .79 0 0 0 .7-.7 .79 .79 0 0 0-.5-.8l-.6 .1-.5 .4M352.5 191.3l3.4-4.4M359.4 192.1a.67 .67 0 0 0-.1 1 .67 .67 0 0 0 1-.1 .79 .79 0 0 0 .7-.7 .79 .79 0 0 0-.5-.8l-.6 .1-.5 .5M366.9 182.6a.67 .67 0 0 0-.1 1 .67 .67 0 0 0 1 0 .79 .79 0 0 0 .7-.7 .79 .79 0 0 0-.5-.8l-.6 .1-.5 .4" fill="none" stroke="#000" stroke-width=".21" stroke-dasharray="1.3 .6" stroke-dashoffset=".7"/>
<path d="M400.7 146.6l-15.8-6.7M281.2 175.4a10.3 10.3 0 0 0-15.7-3.5 10.3 10.3 0 0 0 0 16.1 10.3 10.3 0 0 0 15.7-3.6M279.5 184.4a8.8 8.8 0 0 1-13.2 2.3 8.8 8.8 0 0 1 0-13.5 8.8 8.8 0 0 1 13.2 2.2M357.8 186.7a5 5 0 0 0 3.4-4.3M359.8 187l-.8-.9M361 184l-.8-.9" fill="none" stroke="#000" stroke-width=".21" stroke-dasharray="1.3 .6" stroke-dashoffset=".6"/>
<path d="M356.5 186.9a6.2 6.2 0 0 0 4.6-4.1M359 186.1a4.1 4.1 0 0 1-2.5 .8" fill="none" stroke="#000" stroke-width=".21" stroke-dasharray="1.3 .6" stroke-dashoffset=".2"/>
<path d="M384.8 138.9l-.2-.2a1.25 1.25 0 0 1 1.3 1l-1.1-.8M380.5 144.2l-.1-.2a1.25 1.25 0 0 1 1.2 1l-1.1-.8M393.4 149.7l-.1-.2a1.25 1.25 0 0 1 1.2 1l-1.1-.8M397.6 144.4l-.1-.2a1.25 1.25 0 0 1 1.3 1l-1.2-.8" fill="none" stroke="#000" stroke-width=".21" stroke-dasharray="1.3 .6" stroke-dashoffset="-.2"/>
<g font-size="7.1">
<text x="352.2" y="257.1">H_plate1.1</text>
<text x="365.3" y="272.1">1.1</text>
</g>
<text font-size="5.6" x="350.2" y="241.7">Baby Amanda</text>
<g font-size="5.3">
<text x="41" y="9.5">8</text>
<text x="88.5" y="9.5">7</text>
<text x="138.5" y="9.5">6</text>
<text x="188.5" y="9.5">5</text>
<text x="238.5" y="9.5">4</text>
<text x="288.5" y="9.5">3</text>
<text x="338.5" y="9.5">2</text>
<text x="386" y="9.5">1</text>
<text x="16.2" y="31.3">F</text>
<text x="411.2" y="31.3">F</text>
<text x="16.1" y="75.5">E</text>
<text x="411.1" y="75.5">E</text>
<text x="15.5" y="125.5">D</text>
<text x="410.5" y="125.5">D</text>
<text x="15.4" y="175.5">C</text>
<text x="410.4" y="175.5">C</text>
<text x="16" y="225.5">B</text>
<text x="411" y="225.5">B</text>
<text x="15.5" y="269.8">A</text>
<text x="410.5" y="269.8">A</text>
<text x="41" y="291.5">8</text>
<text x="88.5" y="291.5">7</text>
<text x="138.5" y="291.5">6</text>
<text x="188.5" y="291.5">5</text>
<text x="238.5" y="291.5">4</text>
<text x="288.5" y="291.5">3</text>
<text x="338.5" y="291.5">2</text>
<text x="386" y="291.5">1</text>
</g>
<text font-size="4.9" x="402.4" y="283.5">A3</text>
<g font-size="4.7">
<text x="166.1" y="21.7">24,5</text>
<text x="205" y="19.3">4 x</text>
<text x="219" y="19.3">4,2 THRU ALL</text>
<text x="295" y="21.7">R8,81</text>
<text x="65.9" y="27">5,79</text>
<text x="206.9" y="24.9">M5 - 6H THRU ALL</text>
<text x="251.9" y="24.9">R5</text>
<text x="282" y="26.6">B</text>
<text x="366.6" y="25.4">6 x</text>
<text x="380.6" y="25.4">3,3 THRU ALL</text>
<text x="307.2" y="30.7">R2</text>
<text x="368.4" y="31">M4 - 6H THRU ALL</text>
<text x="202.2" y="41.3">A</text>
<text x="305.6" y="47.7" transform="rotate(-90 305.6 47.7)">9</text>
<text x="37" y="53.4">1,49 X 1,83</text>
<text x="129.4" y="59.5" transform="rotate(-90 129.4 59.5)">50</text>
<text x="399" y="60" transform="rotate(68 399 60)">45°</text>
<text x="287.9" y="88">B</text>
<text x="57.9" y="92.9">SECTION B-B</text>
<text x="277.1" y="94.5">8</text>
<text x="308.9" y="93.6" transform="rotate(-90 308.9 93.6)">10</text>
<text x="138.7" y="97.7">R0,5</text>
<text x="180.9" y="97.6">22,2</text>
<text x="218.5" y="97.6">32</text>
<text x="277.3" y="103.7">20</text>
<text x="43" y="113.1">5</text>
<text x="351.9" y="109.6">DETAIL A</text>
<text x="277.6" y="115.7">33</text>
<text x="349.3" y="114.1">SCALE 2 : 1</text>
<text x="217.6" y="124.6">132</text>
<text x="35.1" y="129.7" transform="rotate(-90 35.1 129.7)">4,5</text>
<text x="149.1" y="141.5" transform="rotate(-90 149.1 141.5)">9</text>
<text x="89.6" y="147.3">2 x</text>
<text x="103.6" y="147.3">3,3</text>
<text x="117.6" y="147.3">15,0</text>
<text x="91.4" y="152.9">M4 - 6H</text>
<text x="115.8" y="152.9">13,0</text>
<text x="147.4" y="203.5" transform="rotate(-90 147.4 203.5)">5</text>
<text x="168.4" y="212.8">20</text>
<text x="226.5" y="220.3">4 x</text>
<text x="240.5" y="220.3">4,5 THRU ALL</text>
<text x="188.3" y="225.9">65</text>
<text x="246" y="225.9">9,0 X 90°</text>
</g>
<text font-size="4.1" x="21" y="293.7">SOLIDWORKS Educational Product. For Instructional Use Only.</text>
<g font-size="3.5">
<text x="230.8" y="238.8">6061-T6 (SS)</text>
<text x="230.8" y="253.8">138.77</text>
</g>
<g font-size="2.8">
<text x="365.3" y="209.6">UNLESS OTHERWISE SPECIFIED:</text>
<text x="365.3" y="212.4">DIMENSIONS ARE IN MILLIMETERS</text>
<text x="365.3" y="218.1">DEBURR AND BREAK SHARP EDGES</text>
<text x="365.3" y="223.7">TOLERANCE:</text>
<text x="365.3" y="226.5">DIN ISO 2768-1 m</text>
</g>
<g font-size="2.1">
<text x="230.8" y="235">MATERIAL:</text>
<text x="265.8" y="235">COMPANY:</text>
<text x="330.8" y="235">PROJECT:</text>
<text x="230.8" y="242.6">FINISH:</text>
<text x="230.8" y="250.1">WEIGHT [g]:</text>
<text x="265.8" y="250">NOTE:</text>
<text x="330.8" y="250">TITLE/DESCRIPTION:</text>
<text x="280.7" y="266.3">NAME</text>
<text x="294.9" y="266.3">DATE</text>
<text x="312" y="266.3">SIGNATURE</text>
<text x="330.8" y="265">DRAWING NO.:</text>
<text x="267.3" y="272.5">DRAWN</text>
<text x="281.8" y="272.5">VVT</text>
<text x="292.1" y="272.5">11-03-2023</text>
<text x="266.3" y="278.8">CHECKED</text>
<text x="333.5" y="280">PROJECTION</text>
<text x="350.8" y="280.5">REVISION:</text>
<text x="372.4" y="280.3">DO NOT SCALE DRAWING</text>
<text x="265.6" y="285">APPROVED</text>
</g>
<g font-size="2">
<text x="373.4" y="285.4">SCALE: 1:1</text>
<text x="387.5" y="285.4">SHEET 1 OF 1</text>
</g>
</svg>
